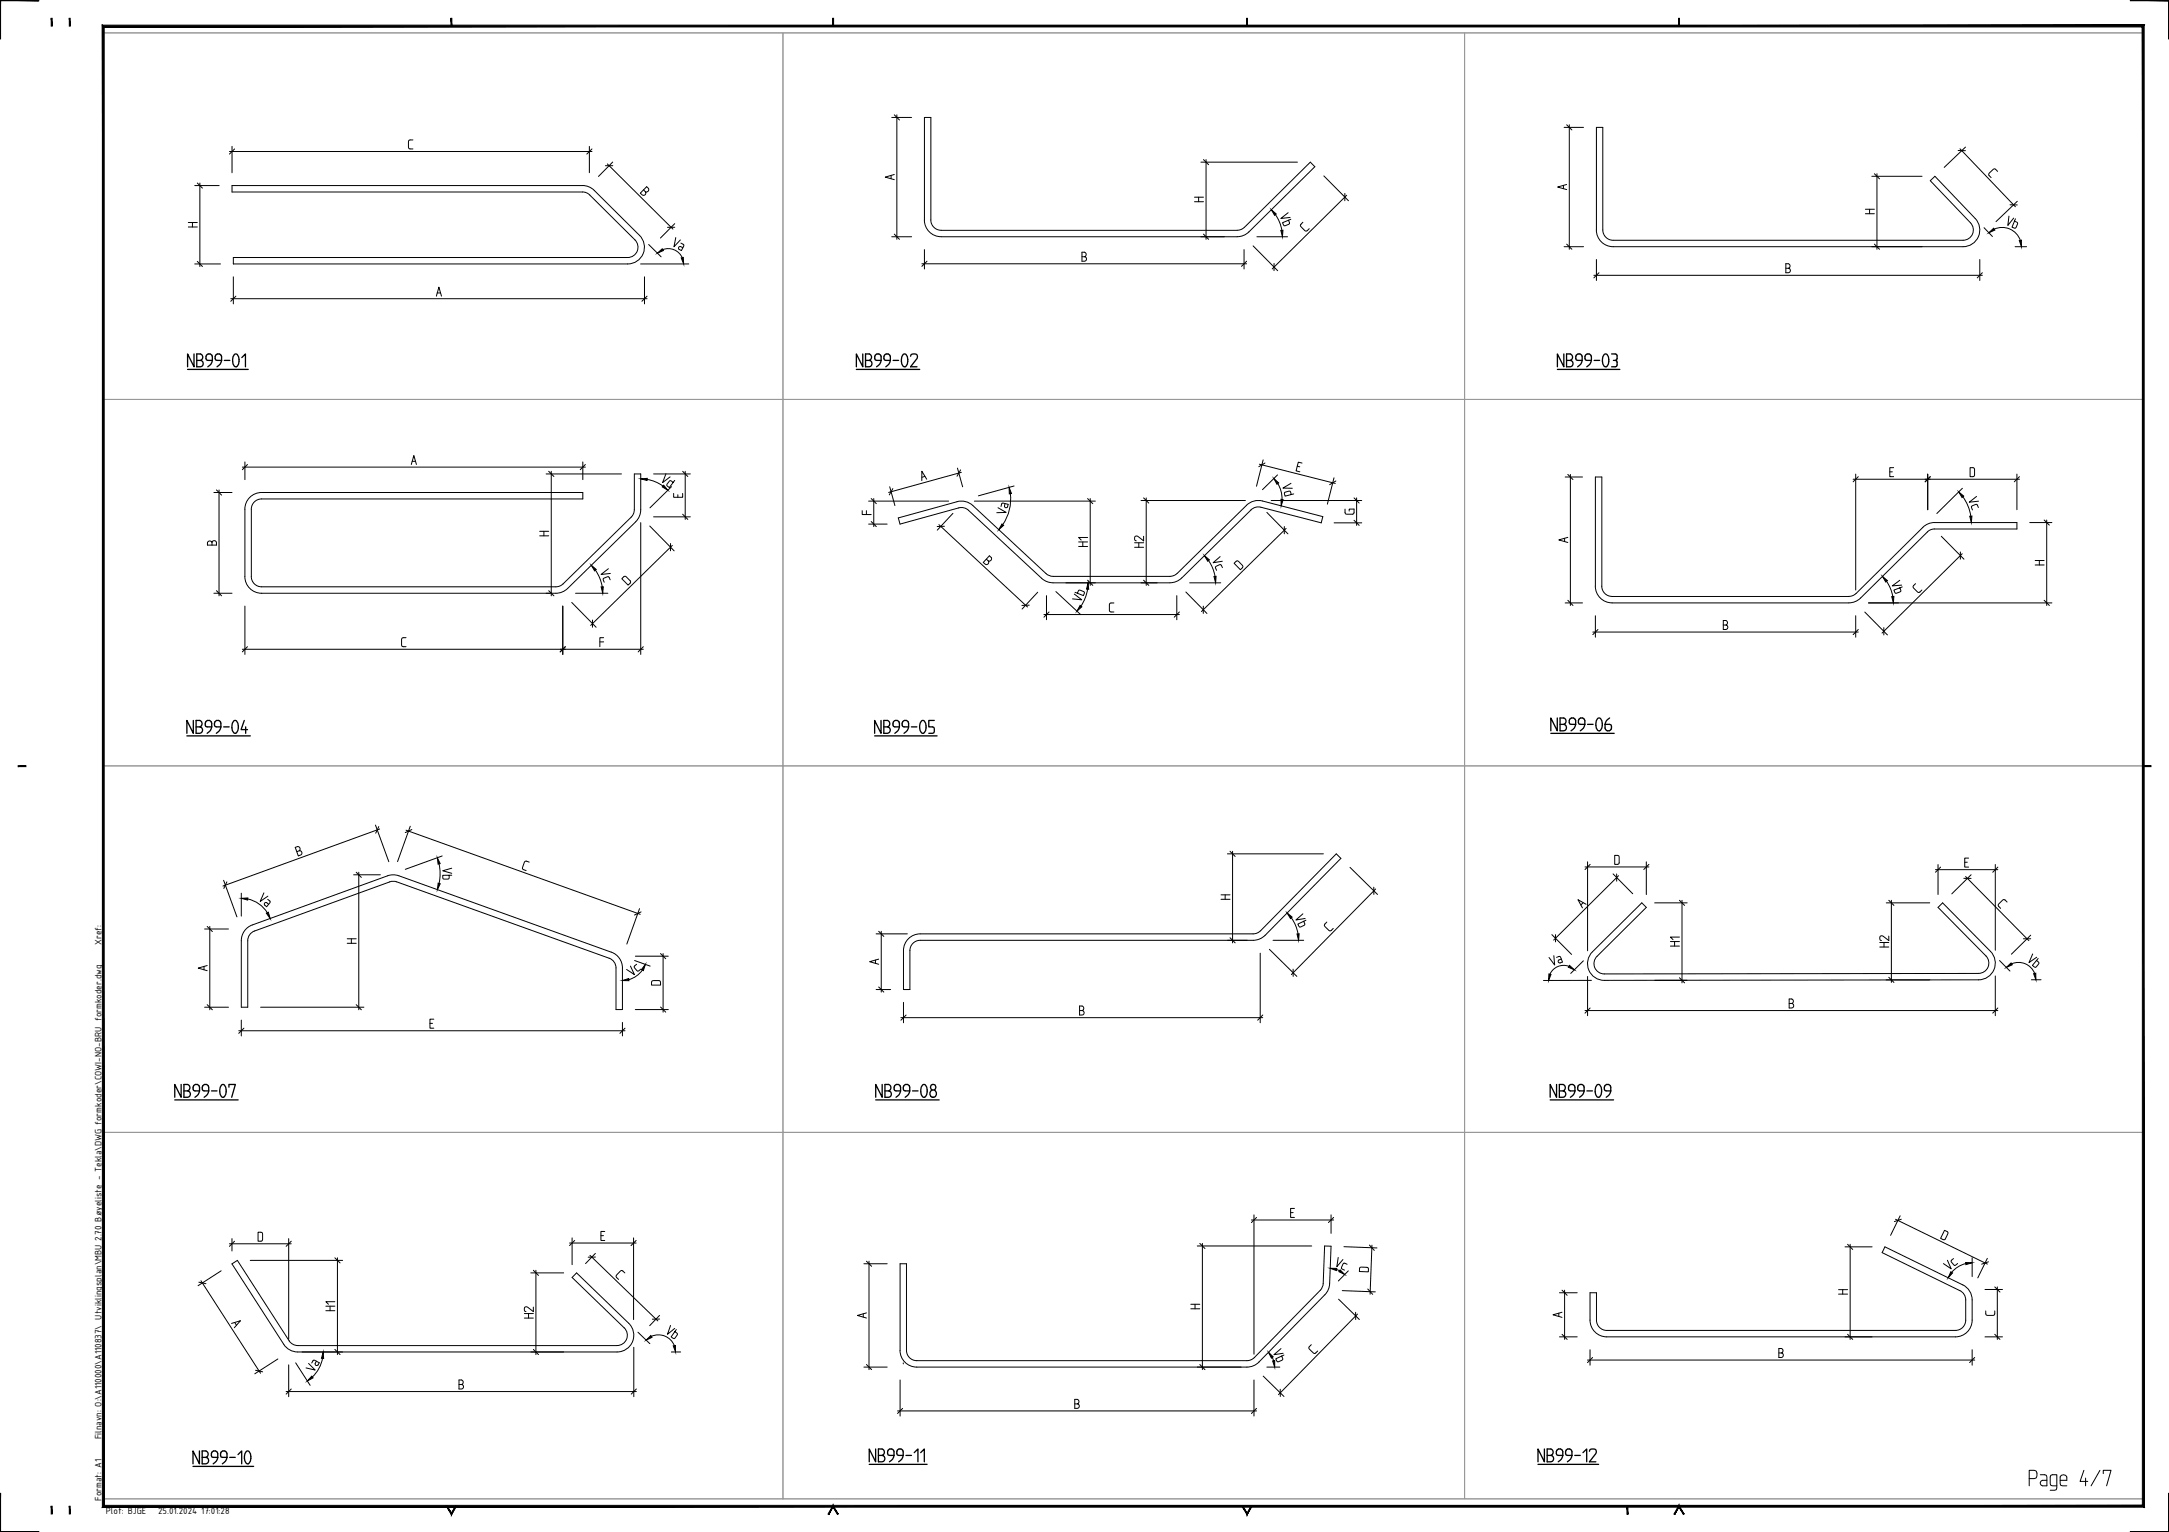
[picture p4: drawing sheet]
<svg xmlns="http://www.w3.org/2000/svg" width="841mm" height="594mm" viewBox="0 0 841 594" stroke-linecap="round" stroke-linejoin="round" font-family="sans-serif">
<path d="M40.1 12.8h790.9h-263.1v142.1h263.1h-263.1v142.1h263.1h-263.1v142.1h263.1h-263.1v142.1h263.1h-790.9h263.5v-142.1h-263.5h263.5v-142.1h-263.5h263.5v-142.1h-263.5h263.5v-142.1zM303.6 12.8h264.3v142.1h-264.3zM303.6 154.9h264.3v142.1h-264.3zM303.6 297h264.3v142.1h-264.3zM303.6 439.1h264.3v142.1h-264.3z" fill="none" stroke="#989898" stroke-width=".39"/>
<!-- layer: _utsidejern -->
<g fill="none" stroke="#000" stroke-width=".39">
<path d="M248 91.3a6.5 6.5 0 0 1 1.4 7 6.5 6.5 0 0 1-6 4.1h-152.9v-2.5h152.9a4 4 0 0 0 3.7-2.5 4 4 0 0 0-.9-4.4l-17.5-17.4-.9-.6-1.4-.5h-136.4v-2.5h136.6l2 .6 1.8 1.2 17.6 17.5M358.4 85.3a6.5 6.5 0 0 0 6.5 6.5M358.4 85.3v-39.8h2.5v39.8a4 4 0 0 0 4 4M364.9 89.3h115.3l1.5-.5 .8-.7 25.6-25.2 1.7 1.8-25.5 25.2-1.8 1.3-1.4 .4-116.2 .2M764.1 86.4a4 4 0 0 1 .7 4.3 4 4 0 0 1-3.6 2.5h-135.7a4 4 0 0 1-4-4v-39.8h-2.5v39.8M764.1 86.4l-15.6-16.3 1.8-1.7 15.6 16.3a6.5 6.5 0 0 1 1.2 7 6.5 6.5 0 0 1-5.9 4h-135.7a6.5 6.5 0 0 1-6.5-6.5M94.9 197.5a6.5 6.5 0 0 1 6.5-6.5h124.6v2.5h-124.6a4 4 0 0 0-4 4l.1 26.1a4 4 0 0 0 3.9 4h114.1M95 197.5v26.1M377.2 196a6.5 6.5 0 0 0-6.1-1.5l-22.8 6.3 .7 2.4 22.8-6.3 2.2 .1 1.5 .9 28.4 26.4M377.2 196.1l28.4 26.3 1.2 .8 1.5 .3h45.4l1.5-.3 1.2-.9 26.9-26.4a6.5 6.5 0 0 1 6.2-1.6l23.4 6-.6 2.4-23.4-6-2.3 .1-1.5 .9-26.9 26.4-2.4 1.5-2.2 .4M618.6 185v42.3M621.1 185v42.3a4 4 0 0 0 4 4l92.3-.1 1.4-.4 .9-.7 25.9-25.6 1.7-1.2 2.8-.7h32"/>
<path d="M782.1 205.1h-32l-1.5 .3-1.3 .9-25.9 25.6-1.1 .9-2 .8-93.2 .2a6.5 6.5 0 0 1-6.5-6.5M94.9 223.6a6.5 6.5 0 0 0 6.5 6.5h114.1M215.5 227.6l1.5-.3 1.3-.9 26.8-26.3 .7-1.4 .1-1 .1-13.9h2.4v14.6l-1 2.8-27.3 27M220.1 228.2l-2.4 1.5-2.2 .4M403.9 224.3l2.4 1.4 2 .3M408.3 226h45.4M154.7 339.6l82.4 29.6a6.5 6.5 0 0 1 4.2 6.1v16.2h-2.4l-.1-16.9-.5-1.3-1.4-1.4-84-30.1-1.8 .2-52.4 19-1.2 .7-1.2 1.7-.2 1.4v25.8h-2.5v-25.8a6.5 6.5 0 0 1 4.2-6.1l52.4-19.1 1.9-.4 2.6 .4M488.7 360.9l-1.3 .9-1.5 .3h-129.1a6.5 6.5 0 0 0-6.5 6.5v15.1h2.5v-15.1a4 4 0 0 1 4-4l130.6-.1 2-.9 1.1-.9 29.4-29.8-1.8-1.8-29.3 29.8M767.2 380a6.5 6.5 0 0 0 6-4 6.5 6.5 0 0 0-1.4-7.1l-18.6-18.8-1.7 1.8 18.5 18.8a4 4 0 0 1 .9 4.3 4 4 0 0 1-3.7 2.5l-145.2 .2a4 4 0 0 1-3.6-2.5 4 4 0 0 1 .8-4.3l19.2-19-1.8-1.8-19.1 19a6.5 6.5 0 0 0-1.5 7.1 6.5 6.5 0 0 0 6.1 4l145.1-.2M349 490.1h2.5v33.5a4 4 0 0 0 4 4l129.1-.1 1.8-1 25.8-26.5 .9-2.3 .5-14.5h2.5l-.5 14.6-.2 1.3-.8 1.9-26.5 27.2-1.1 .9-2 .9-129.5 .1a6.5 6.5 0 0 1-6.5-6.5zM243.8 513.1a6.5 6.5 0 0 1 1.5 7.1 6.5 6.5 0 0 1-6 4.1h-123.8a6.5 6.5 0 0 1-5.5-3l-20.1-31.2 2.1-1.3 20.1 31.2M243.8 513.1l-20.2-19.5-1.8 1.8 20.2 19.5a4 4 0 0 1 1 4.4 4 4 0 0 1-3.7 2.5h-123.8l-1.7-.4-1.7-1.5"/>
<path d="M616.5 501.3h2.5v10.6a4 4 0 0 0 4 4h135.2a4 4 0 0 0 4-4l-.1-8.5-.7-1.7-.9-.9-30.7-15.1 1.1-2.2 30.2 14.7a6.5 6.5 0 0 1 3.6 5.9v7.8a6.5 6.5 0 0 1-6.5 6.5h-135.2a6.5 6.5 0 0 1-6.5-6.5z"/>
</g>
<!-- layer: K033D -->
<g fill="none" stroke="#000" stroke-width=".39">
<path d="M89 58.8h140.5M90 56.8v10.2M160.1 54.3l-1.5 .1-.2 .5 .1 2.6 1.6 .3M228.5 56.8v10.2M345.8 45.5h7.7M347.8 44.5v48.3M606.5 49.4h7.5M608.5 48.4v48.3M760 57.7l21.5 22.5M762.1 57l-8.2 7.9M75.5 72h9.5M77.5 71v32.3"/>
<path d="M235.5 63.6l25.4 25.3M237.6 62.8l-5.5 5.6M249.5 73.6l.7 .8M250.7 72.4l.8 .7-.1 1-.5 .3h-.7l.2 .6-.4 .6h-1l-.7-.7zM345.5 68v1.3M346.8 67.7l-3.5 1 3.5 1M463.2 78.2h3.4M463.2 76.5h3.4M464.8 76.5v1.7M465.7 62.9h37.4M467.6 61.9v30.9M513.3 68.2l9.6 9.6"/>
<path d="M522.2 75.7l-28.9 28.6M606.2 71.9v1.2M607.5 71.5l-3.5 1 3.5 1M725.8 68.4h19.5M727.8 67.4v29.3M774.6 66.5l-1.3-1-2 1.7v.9l.7 .8M782.2 78.1l-8.3 7.9M73 88h3.5M73 86.3h3.5M74.6 86.3v1.7M251.5 94.8l4.8 4.8M257 96.8a5.9 5.9 0 0 1 7.5 3.1"/>
<path d="M261.6 86.7l-5.5 5.6M262 92.1l-.7 3.6 2.5-2.7M264 94.3l1.2 .7-.1 .4-.9 1.8-1-.7 .2-.9 1.4 .5M345.8 91.8h7.7M358.4 96.8v7.5M419.5 97.8h1l.5 .4v1l-.5 .4 .8 .7-.4 .9-1.4 .1zM419.5 99.6h1M465.7 91.8h9M482.4 96.8v7.5M485.9 95.3l9.5 9.7M487.3 91.8h11.9M494.6 83.2a14.9 14.9 0 0 1 2.4 6.1"/>
<path d="M499.5 82.5l-2.9 2.2 3.6-.4M500.5 85l-3.2 1.4 .6 1.2 2.1-.9-.4-1.3M505.2 86.2l-1 1.1 .2 .6 1.9 1.7 1.3-.9M606.5 95.7h7.5M723.3 82.9h3.5M723.3 81.1h3.5M724.9 81.1v1.8M725.8 95.7h19.5M769.3 88.3l3.2 3.4M773.2 88.9a7.5 7.5 0 0 1 10.2 4.3M779 83.8l-.5 3.6 2.3-2.8M781.3 95.7h4.5"/>
<path d="M781.5 84.9l-1.4 3.2 1.4 .4 .8-2.1-1.2-.6M75.5 102.4h10M89.5 115.8h161.4M90.5 107.4v10.4M169.2 114.8l1-3.4 1 3.4M169.6 113.6h1.2M248.4 102.4h18.7M249.9 107.4v10.4M357.4 102.3h126M618 106.8h150.7M619 100.6v8.2M692.5 102.3h.9l.6 .4v.9l-.6 .4 .8 .8-.4 .8-1.3 .2z"/>
<path d="M692.5 104h.9M767.7 100.6v8.2M95 179.1v6.9M159.8 178.9h1.3M226 179.1v6.9M489.8 178.3l-2.6 10.2M504.9 179.6l-1.5-.4-.9 3.4 1.5 .4M82.9 191h7.1M84.9 190v41M94 181.1h133M159.5 180.1l1-3.5 1 3.5M211.8 183.8h29.2"/>
<path d="M213.7 182.8v48.2M250.9 185.9a14.7 14.7 0 0 1 6.2 2.6M253.4 183.8h14.3M258.2 183.7l-1.3 3.4 2.9-2.2M260.4 188.7l-8.4 8.2M261.2 191.3v1.5h3.5v-1.5M261.6 186.3l-2.1 2.8-1-.9 1.3-1.9 1.2 .8M262.8 191.8v1M265.7 182.8v18.6M334.3 198v1.5h3.5M335.9 198v1.5M336.8 194.3h31"/>
<path d="M338.8 193.3v10.9M345 188.8l2 7.2M358.7 184.7l-1.3 .4M359.3 185.8l-1.9-3.1v3.7M369.5 199.1l-6.1 6.5M371.2 181.5l2.1 7.3M372.8 183.2l-28.2 7.8M377.8 194.3h46.9M387 196.9l3.1 1.8-3.6 .1M389.7 195.3l-.2 1.2 .6 .4 .4-.1 .4-1.2-1.9-.5-.6 .3-.3 1M391.8 191.4a17.3 17.3 0 0 1-3 12M393.2 188.5l-13.8 3.8"/>
<path d="M422.7 193.3v33.7M442.4 194.1h40.5M444.4 193.1v33.9M488.3 180l29.4 7.5M491.2 198.7l8.2 8.3M492.9 194.1h35.1M495.3 184.2l-5.8 5.7M495.4 187.5a11.1 11.1 0 0 1 1.7 6.2M500.6 187.4l-3.2 1.9h3.7M501.6 191.5l-3.3 .9-.3-1.4 2.2-.5 .5 1.3M503 180.8l1 .2M517.3 185.3l-2.6 10.2"/>
<path d="M521.5 197.4v1.4l.6 .6 2.7-.1 .2-1.9h-1.9v.8M526 193.1v10.6M606.9 185h6.7M608.9 184v50.8M618.6 185h2.5M718.6 185.8h64.4M719.5 183.8v45M732.8 183h.9M734.3 181.3h-1.5v3.5h1.5M747.5 183.8v13.9M760.9 189.3l-9.9 9.8M761.1 192.6a16.9 16.9 0 0 1 3.1 7.5"/>
<path d="M763.9 181.3l1.6 .3 .1 2.6-.2 .5-1.5 .1zM766.4 192.5l-2.8 2.2 3.6-.4M767.1 196.8l-.6-1.2-1.8 .6-.3 .2 .4 1.4M782.1 183.8v13.9M80.6 210.2l.8-.4 .8 .6 .4-.6h1l.3 .6v1h-3.5zM82.2 210.4v1M209.3 207.8h3.5M209.3 206h3.5M210.9 206v1.8M248.4 202.7v51.1M251.9 204l9.5 9.6M253.4 200.4h14.3"/>
<path d="M260.7 211.5l-31.7 31M336.8 203.2h7.2M364.1 203.4l34.3 32M382.4 216.8l.8 .7M383.6 215.5l.8 .7 .1 .6-.7 .8-.6-.1v1.1l-.8 .3-1.1-.8zM418.2 211.9h3.5M418.2 210.2h3.5M419.8 210.2v1.7M421.7 208.4h-3.5l1 1M439.9 212.2h3.5M439.9 210.5h3.5M441.6 210.5v1.7"/>
<path d="M443.4 208v1.7l-2.2-1.7h-1l-.3 1.1 .7 .6M468.6 217.4a15 15 0 0 1 2.5 6.1M473.1 215.9l-2.7 2.3 3.5-.6M478.5 218.4l1.3-.9 2 1.8 .1 .5-.9 1.1zM498.7 204.9l-32.8 32.2M517.3 202.7h10.7M606.7 208.8v1.2M607.9 208.4l-3.5 1 3.5 1M752.7 208l8.8 8.8M760.8 214.7l-31.1 30.8M782.1 202.6v2.5M787 202.6h8.6"/>
<path d="M789.1 219.1h3.5M789.1 217.4h3.5M790.8 217.4v1.7M793.6 201.6v33.2M82.9 230.1h7.1M95 235v18.8M211.8 230.1h1.4M218.2 235v18.8M221.7 233.6l9.4 9.6M223.2 230.1h12.5M230.9 221.1a15.5 15.5 0 0 1 2.6 6.5M235.9 220.5l-2.8 2.3 3.6-.4"/>
<path d="M236.6 224.8l-.6-1.2-1.8 .6-.3 .6 .4 1M241.1 224.4l1.3-1 2 1.8 .1 .6-.9 1.1zM402.4 229.7l-6.1 6.5M404.8 238.3h52.5M405.8 231v9.3M409.4 229.4l9.6 9M413.3 226h11.4M416.6 230.4l2.8 2.2-3.6-.4M416.8 229.7l3.3 1.3 .4-1.4-2.1-.8-.6 1.3M421.7 228.5a16.1 16.1 0 0 1-2.6 6.5M431.9 233.8l-1.5 .1-.2 .6 .1 2.6 1.6 .2M442.4 226h6.3"/>
<path d="M456.3 231v9.3M459.8 229.6l8.2 8.3M461.3 226h12M474 220.1l-.7-1.2-.4 .1-1.6 .9 .4 1.3M606.9 233.8h6.7M618.6 238.8v8.3M719.5 238.8v8.3M723.1 237.3l8.7 8.9M724.5 233.8h71.1M731.5 225.4a14.6 14.6 0 0 1 2.4 5.9M736.6 225l-2.9 2.2 3.6-.3M737.6 227.6l-3.3 1.2 .7 1.3 2.1-.8-.4-1.3"/>
<path d="M742.7 226.3l-.9 1.3 1.7 2 .6 .2 1.1-1M94 251.8h155.5M157.4 247.3l-1.4 .1-.3 .5 .1 2.6 1.6 .3M232.6 248.9h1.5M234.1 247.3h-1.5v3.5M617.6 245.1h102.9M668.2 240.6h1l.5 .4v1l-.5 .4 .8 .7-.4 .9-1.4 .1zM668.2 242.4h1M145.6 319.9l5.2 14.3M114.5 328.6l.9-.3 .6 .2 .4 .9-.4 .5 1 .5-.1 .9-1.2 .6zM116 329.9l-.9 .4M137.1 339.2h10.4"/>
<path d="M139.1 338.2v53.4M147.2 321.5l-60.7 22.1M157.5 321.9l90.7 32.7M159.1 320.4l-5 13.7M170.2 335a18.2 18.2 0 0 1 .1 7.6M171.5 331.9l-14.4 5.2M175.2 336.7l-3.5 1 3.5 1M175.2 339.4h-3.5l.1 1.4h2.2l.2-1.4M205.2 334.3l-1.1-.4-.8 .4-.7 2.5 1.4 .8M475.9 331.1h37.3M477.9 330.1v35.5M523.5 336.4l10.6 10.5"/>
<path d="M614.6 336.2h24.8M615.6 334.2v34.5M625.5 338.9l7.6 7.7M626.1 331.7l1.6 .2 .1 2.7-.2 .5-1.5 .1zM627.6 339.6l-25.2 24.9M638.4 334.2v12.7M750.5 337.2h24.2M751.5 335.3v11.6M761.8 334.4h1M762.2 339.9l24.5 24.9M763.3 332.8h-1.5v3.4h1.5M764.3 339.2l-7.5 7.4"/>
<path d="M773.7 335.3v33.2M81.4 359.3v32.3M86.7 341.4l5.2 14.2M93.6 346.4v8.9M96 348.6a11.9 11.9 0 0 1 7.6 5.3M102.3 346.2l-1.4 3.4 3-2.1M103.8 348.7l.8 .7 .1 .7-1.3 1.5-.9-.9v-.4l.6-.3 1.1 .7M248 352.4l-5 13.7M473.4 348.7h3.5M473.4 347h3.5M475.1 347v1.7M500.7 355.9a14.9 14.9 0 0 1 2.6 6.2"/>
<path d="M505.2 354.4l-2.7 2.4 3.6-.6M506.4 356.8l-3.2 1.5 .7 1.2 2.1-.9-.5-1.3M514.5 357.6l-1 1.3 1.8 1.9h.9l.8-.8M533.4 344.7l-32.7 33.2M613.9 350l-.9 .9M615 350.7l-3.1-1.8 1.7 3.2M641.6 350.1h12.6M652.2 349.1v32M731.4 350.1h16.8M733.4 349.1v31.9M778.2 349.8l-1.1-1-.5 .2-1.8 1.9 .9 1.3M79.1 374.8v1.2"/>
<path d="M79.3 360.2h9.3M80.3 374.4l-3.4 1 3.4 1M134.6 365.8h3.5M134.6 364h3.5M136.2 364v1.8M244.5 374.6l1.5 3.3-3-2M246 372.5l6.1 2.1M246.3 370.8h12.8M246.8 373.9l-.9 1 .1 .4 1.3 1.3 1.1-.8M249.1 376.2a9.4 9.4 0 0 1-5.3 3.7M257.1 369.8v22.7M339.5 372.3v1.3"/>
<path d="M339.7 362.1h12.1M340.7 371.9l-3.5 1 3.5 1M341.7 361.1v23.6M475.9 364.6h7.7M488.6 369.6v27M492.2 368.1l10.6 10.5M493.6 364.6h11.9M601.7 362.4l7.7 7.7M602.5 370.6l.3 3.6-2.2-2.9M603.6 371.3l1.3-.4 .2 .3 .7 1.9-1.2 .3-.3-.3v-.7l1.1-.5M608.3 374.7a5.8 5.8 0 0 0-7.3 3.1M613.9 372.6l-4.9 4.9"/>
<path d="M615.6 378.7v15.2M647.7 366.9h3.5M647.7 365.1h3.5M649.3 365.1v1.8M651.2 363.4h-3.5l1 1M728.9 367.2h3.5M728.9 365.5h3.5M730.5 365.5v1.7M731.4 380h16.9M732.4 363v1.7l-2.3-1.7h-1l-.2 1.1 .6 .6M773.7 378.5v15.4M775.3 372.5l4.1 4.1"/>
<path d="M780 373.8a6.7 6.7 0 0 1 8.9 3.7M787.4 362.6l-7.5 7.4M787.7 379.9h3.7M788.2 369.9l-1.5 3.4 3-2.1M790.3 371.7l-2.2 2.7 1.1 .8 1.4-1.8-.9-1M79.3 390.6h9.3M92.6 399.7h149.7M93.6 395.6v6.1M101.1 390.6h40M166.7 396.8h1M168.2 395.2h-1.5v3.5h1.5M241.3 396.5v5.2"/>
<path d="M246.3 391.5h12.8M252.8 380.5l.5-.2 2.6 .1 .2 1.6h-3.5zM339.7 383.7h5.6M349.3 394.6h140.3M350.3 388.7v7.9M418.6 390.1h1l.5 .4v1l-.5 .4 .8 .7-.4 .9-1.4 .1zM418.6 391.9h1M614.6 391.9h160.1M617.1 380.2h-18.6M641.6 380.1h12.6M693.7 387.4h1.1l.6 .7-.2 .7-.4 .3 .6 .4 .1 .6-.7 .8h-1.1zM693.7 389.1h1.1"/>
<path d="M100.1 477.8l1.6 .3 .1 2.6-.2 .5-1.5 .1zM233 479.2h1M234.5 477.5h-1.5v3.5h1.5M485.2 473.1h31.9M486.2 471.1v54M500.4 470.2h1M501.9 468.6h-1.5v3.5h1.5M516.1 471.1v7.2M735 472.8l35.6 17.4M736.8 471.5l-3.7 7.5M754 477.1l1.3 .9-1 2.4-.4 .4-1.4-.6zM77.9 496.6l23.1 35.9"/>
<path d="M85.8 492.8l-9 5.8M88.9 482.3h24M89.9 480.3v4.8M97 488.8h35.8M111.9 480.3v39M130.8 487.8v37.5M205.8 493.6h12.8M207.8 492.6v32.7M220.8 482h25.9M221.8 480v10.4M228.8 486.8l26.3 25.4M230.9 486l-3.9 4"/>
<path d="M242.3 493.6l-1.2-.9-.5 .2-1.7 1.9 .9 1.3M245.7 480v31.7M335 490.1h9M337 489.1v42M464.2 483.2h44.4M466.2 482.2v48.9M518.2 492.3l1.2 .5M518.9 487.6l-.5 3.6 2.3-2.8M521.1 483.4l12.8 .5M522.3 490.3l-1.3-.5-.8 1.7-.1 .4 1.2 .6M522.8 492.8l-3.8 3.9M527.3 491.6l.5-.2 2.6 .2 .2 1.6-3.5-.1z"/>
<path d="M532 482.8l-.8 19.1M715.4 483.5h10.5M717.4 482.5v36.9M755.1 488.7l1.5 3.3-3-2M757.5 488.1l-1 .9 .1 .4 1.3 1.3 1.2-.7M762.2 490a10.3 10.3 0 0 0-5.4 3.4M764.7 487.7v7.3M770.6 488l-3.7 7.5M774.5 499v20.4M89.8 513.2l3.4-1.1-2.3 2.8M91 512.8l.7 1.1M126.4 508.3h3.4"/>
<path d="M126.4 506.5h3.4M128 506.5v1.8M129.8 504.8h-3.4l1 1M203.3 511.1h3.5M203.3 509.4h3.5M204.9 509.4v1.7M206.8 506.9v1.7l-2.2-1.7h-1l-.3 1.1 .6 .6M247.4 516.6l4.6 4.5M252.6 518.2a6.6 6.6 0 0 1 8.9 3.6M255.7 510.1l-3.8 4M260 514l-1.2 3.4 2.8-2.3M262.2 515.6l-2 2.8 1.2 .7 1.3-1.8-1-.9"/>
<path d="M334.7 509.5v1.2M336 509.1l-3.5 1 3.5 1M461.7 507.5h3.5M461.7 505.8h3.5M463.4 505.8v1.7M519 503.8l8.1 7.9M520.5 500.5l12.8 .5M526.4 509.6l-30.7 31.2M604.4 509.2v1.3M604.7 501.3h6.9M604.7 518.4h6.9M605.7 508.9l-3.5 1 3.5 1"/>
<path d="M606.7 500.3v19.1M712.9 501.8h3.5M712.9 500.1h3.5M714.5 500.1v1.7M715.4 518.4h10.5M769.7 518.4h6.8M769.7 500h6.8M770 508.4l.1 1.4 .5 .3 2.6-.1 .3-1.6M107.7 527l-8.9 5.7M110.9 539.6h135.8M111.9 529.3v12.3M114.6 528.5l5.7 8.7"/>
<path d="M117.1 524.3h15.7M119.6 528.7l2.6 2.6-3.5-.8M122.7 527.8l-.5 1.2 .2 .4 .7 .1 .7-1-1.8-1-.3-.1-.8 1.1M125.1 526.7a13.4 13.4 0 0 1-4 7.3M178 535.1h1l.5 .4v1l-.5 .4a.88 .88 0 0 1 .7 .9 .88 .88 0 0 1-.7 .8h-1zM178 536.9h1M205.8 524.3h12.8M245.8 522.4v19.2M260.3 524.3h3.6M335 530.1h9M349 535.1v14M464.2 530.1h17.1"/>
<path d="M486.2 535.1v14M489.8 533.6l8 7.9M491.2 530.1h5M493.3 526.4l.5 1.3M496.7 523l-2.7 2.3 3.5-.5M497.8 525.5l-3.1 1.4 .7 1.2 2-.9-.5-1.3M508.5 521.4l-1 1.2 .2 .5 1.9 1.8 1.3-1M615.5 527.4h150.2M616.5 523.4v6M689.7 522.9h1l.5 .4v1l-.5 .4 .8 .7-.4 .9-1.4 .1zM689.7 524.7h1M764.7 523.4v6"/>
<path d="M348 547.1h139.2M416.7 542.6h1l.5 .4v1l-.5 .4 .8 .7-.4 .9-1.4 .1zM416.7 544.4h1M786.8 573.4l2.6-.2a2.2 2.2 0 0 0 0-2.8l-2.6-.2v6M791.1 571.9h1.7l.7 .2 .2 .6v3.5h-1.7a1.09 1.09 0 0 1-.9-1.1 1.09 1.09 0 0 1 .9-1.1h1.7M797.5 576.2l-2.3-.2-.2-.7 .2-3.2 2.3-.2v5.1l-.2 .7-2.3 .2M798.8 574h2.6v-1.3l-.4-.6-.9-.2-.9 .2-.4 .6v2.6l.2 .7 2.4 .2M808 570.2l-1.5 4.3h3M808.7 573.2v3M814.2 570.2l-3.4 6M815.5 571.5v-1.3h3l-1.7 6"/>
</g>
<!-- layer: 0 -->
<g fill="none" stroke="#000" stroke-width=".39">
<path d="M91 57.8l-2 1.9M229.5 57.8l-2 1.9M346.8 44.5l2 2M607.5 48.4l2 2M759.3 58.4h2.8M76.5 71l2 2M234.8 64.3h2.8M466.6 61.9l2 2M521.5 75l-.1 2.8M726.8 67.4l2 2M779.4 79.4l2.8 .1M261.6 88.1l-2.8 .1"/>
<path d="M346.8 90.8l2 2M466.6 90.8l2 2M607.5 94.7l2 2M726.8 94.7l2 2M76.5 101.4l2 1.9M91.5 114.8l-2 2M250.9 114.8l-2 2M359.4 101.3l-2 2M483.4 101.3l-2 2M494 102.2v2.8M620 105.8l-2 2M768.7 105.8l-2 2"/>
<path d="M490.5 179.5l-2.4 1.5M83.9 190l2 2M96 180.1l-2 2M212.8 182.8l2 2M227 180.1l-2 2M264.7 182.8l2 2M264.7 199.4l2 2M337.8 193.3l2 2M346.2 189.5l-1.4 2.4M372.5 182.2l-1.4 2.5M421.7 193.3l2 2M443.4 193.1l2 2"/>
<path d="M518 186.5l-2.4 1.5M525 193.1l2 2M607.9 184l2 2M720.5 184.8l-1.9 2M748.5 184.8l-2 2M783 184.8l-2 2M260 210.8v2.8M337.8 202.2l2 2M366.2 204.1l-2.8 .1M498 204.2v2.8M525 201.8l2 1.9M760.1 214v2.8"/>
<path d="M792.6 201.6l2 2M83.9 229.1l2 1.9M212.8 229.1l2 1.9M399.1 234.7l-2.9 .1M406.8 237.3l-2 2M421.7 225l2 2M443.4 225l2 2M457.3 237.3l-2 2M466.6 235v2.9M607.9 232.8l2 2M792.6 232.8l2 2M96 250.8l-2 2"/>
<path d="M219.2 250.8l-2 2M229.8 240.4l-.1 2.8M249.5 250.8l-2.1 2M619.6 244.1l-2 2M720.5 244.1l-1.9 2M730.4 243.4v2.8M138.1 338.2l2 2M146.9 320.5l-1.2 2.6M159.7 321.7l-2.6 1.2M476.9 330.1l2 2M616.6 335.2l-2 2M626.9 338.9v2.8"/>
<path d="M639.4 335.2l-2 2M752.5 336.2l-2 2M774.7 336.2l-2 2M80.3 359.3l2 1.9M88 342l-1.2 2.5M248.6 353.6l-2.6 1.2M532.7 344v2.9M651.2 349.1l2 2M732.4 349.1l2 2M761.5 340.6h2.8M256.1 369.8l2 2M340.7 361.1l2 2"/>
<path d="M476.9 363.6l2 2M501.4 375.8v2.8M603.2 362.4v2.8M651.2 379.2l2 1.9M732.4 379l2 2M784.6 364h2.8M80.3 389.6l2 2M94.6 398.7l-2 2M138.1 389.6l2 2M242.3 398.7l-1.9 2M256.1 390.5l2 2M340.7 382.7l2 2"/>
<path d="M351.3 393.6l-2 2M489.6 393.6l-2 2M616.6 390.9l-2 2M774.7 390.9l-2 2M487.2 472.1l-2 2M517.1 472.1l-2 2M737.2 472.8l-2.6 .9M77.1 497.2l2.7 .6M90.9 481.3l-2 2M112.9 481.3l-2 2M129.8 487.8l2.1 1.9M206.8 492.6l2 2"/>
<path d="M222.8 481l-2 2M230.9 487.5h-2.8M246.7 481l-2 2M336 489.1l2 2M465.2 482.2l2 2M530.3 499.8l1.9 2.1M531 482.8l1.9 2.1M716.4 482.5l2 2M771 489.3l-2.6 .9M773.5 499l2 2M255.8 511.5h-2.9M525.6 508.9l.1 2.8"/>
<path d="M605.7 500.3l2 2M605.7 517.4l2 2M716.4 517.4l2 2M773.5 517.4l2 2M99.1 531.4l2.7 .6M112.9 538.6l-2 2M129.8 523.3l2.1 2M206.8 523.3l2 2M246.7 538.6l-1.9 2M336 529.1l2 2M465.2 529.1l2 2M496.4 538.7v2.8"/>
<path d="M617.5 526.4l-2 2M765.7 526.4l-2 2M350 546.1l-2 2M487.2 546.1l-2 2"/>
</g>
<!-- layer: K033D -->
<g fill="#000" stroke="#000" stroke-width=".39">
<path d="M254.9 98.2l1.9-1.7 .4 .7zM264.1 100l.9-.2 .1 2.6zM493 81.3l1.9 1.7-.7 .5zM496.6 89.4l.9-.1-.2 2.5zM771.2 90.3l1.8-1.8 .5 .7zM783 93.3l.8-.2v2.6zM248.4 185.7l2.6-.2-.1 .8zM257.4 188.2l1.6 1.9-2.2-1.3zM391.3 189l.9 2.4-.8 .1zM493.9 185.6l1.9 1.7-.7 .5zM496.7 193.6l.8 .2-.7 2.4zM759.5 190.7l1.9 1.7-.6 .5z"/>
<path d="M388.5 203.2l.7 .5-1.9 1.7zM467 215.5l1.9 1.6-.6 .5zM763.8 200.2l.8-.1-.2 2.5zM229.3 219.2l1.9 1.6-.6 .6zM233.1 227.6l.8-.1-.2 2.6zM418.8 234.8l.7 .5-1.9 1.7zM421.9 226l.2 2.5-.8-.1zM470.7 223.6l.8-.1-.2 2.5zM729.9 223.5l1.9 1.7-.6 .5zM733.5 231.3h.8l-.1 2.5zM169.6 332.6l1.1 2.3-.8 .2zM93.6 348.4l2.5-.2-.1 .8z"/>
<path d="M103.3 354.1l.7-.3 .8 2.4zM169.9 342.5l.8 .2-1.1 2.3zM499.1 354l1.9 1.6-.6 .6zM250.2 374l-.7 2.4-.8-.4zM502.9 362.2l.8-.1-.2 2.5zM600.6 377.7l.8 .2-.9 2.3zM608.6 374.4l1.9 1.7-2.4-1zM777.9 375.2l1.9-1.8 .5 .7zM788.5 377.6l.9-.2v2.5zM241.3 380.2l2.5-.7 .1 .8zM515.8 491.8l2.5 .1-.1 .8zM519.6 492.4l1.8 1.8-2.3-1.1z"/>
<path d="M756.4 493.2l.7 .4-1.7 1.9zM762.2 489.6l2.5 .1-2.4 .7zM250.6 519.7l1.8-1.8 .4 .7zM120.9 533.6l.5 .7-2.2 1.2zM125.3 524.3l.2 2.5-.8-.1zM261.1 521.9l.8-.1v2.5zM491.9 524.4l1.8 1.8-.7 .5zM493.5 527.7l.8-.1-.1 2.5z"/>
</g>
<!-- layer: K0060 -->
<g fill="none" stroke="#000" stroke-width=".51">
<path d="M75.2 137.3v4.9l-2.5-4.9v4.9M76.3 137.3h1.4a1.32 1.32 0 0 1 .9 1.2 1.32 1.32 0 0 1-.9 1.3 1.25 1.25 0 0 1 1.1 1.2 1.25 1.25 0 0 1-1.1 1.2h-1.4zM76.3 139.8h1.4M80 137.8a1.26 1.26 0 0 1 1.4-.6 1.26 1.26 0 0 1 .9 1.1v1.5h-1.7a1.3 1.3 0 0 1-.6-2zM82.3 139.8a3.1 3.1 0 0 1-1.7 2.4M83.6 137.8a1.27 1.27 0 0 1 1.3-.6 1.27 1.27 0 0 1 1 1.1v1.5h-1.8a1.28 1.28 0 0 1-.5-2zM85.9 139.8a3.1 3.1 0 0 1-1.8 2.4M87 139.8h2.1M90.9 137.4l.7-.1a3.4 3.4 0 0 1 0 4.9h-.3a3.7 3.7 0 0 1-.4-4.8zM93.8 138.7l1.4-1.4v4.9M72.7 143.2h23.6M332 143.2h24.6"/>
<path d="M603.9 143.2h24.2M72.5 285.4h24.6M339.1 285.4h24.3M601.3 284.4h24.6M67.8 426.5h24.5M339.6 426.5h24.6M601.1 426.5h24.6M74.8 568.6h23.5M77.3 562.6v5l-2.5-5v5M78.4 562.6h1.4a1.32 1.32 0 0 1 .9 1.3 1.32 1.32 0 0 1-.9 1.2 1.26 1.26 0 0 1 1.1 1.3 1.26 1.26 0 0 1-1.1 1.2h-1.4zM78.4 565.1h1.4M82.1 563.2a1.25 1.25 0 0 1 1.4-.6 1.25 1.25 0 0 1 .9 1.1v1.4h-1.7a1.3 1.3 0 0 1-.6-1.9z"/>
<path d="M84.4 565.1a3.2 3.2 0 0 1-1.7 2.5M85.7 563.2a1.27 1.27 0 0 1 1.3-.6 1.27 1.27 0 0 1 1 1.1v1.4h-1.8a1.3 1.3 0 0 1-.5-1.9zM88 565.1a3.3 3.3 0 0 1-1.8 2.5M89.1 565.1h2.1M92.3 564.1l1.4-1.5v5M95.5 562.8l.7-.2a3.4 3.4 0 0 1 0 5h-.4a3.6 3.6 0 0 1-.3-4.8zM337 567.9h22.5M339.5 561.9v5l-2.5-5v5M340.6 561.9h1.4a1.32 1.32 0 0 1 .9 1.2 1.32 1.32 0 0 1-.9 1.3 1.25 1.25 0 0 1 1.1 1.2 1.25 1.25 0 0 1-1.1 1.3h-1.4zM340.6 564.4h1.4M344.7 562.1a1.26 1.26 0 0 1 2 .8v1.5h-1.8a1.31 1.31 0 0 1-.8-1.1 1.31 1.31 0 0 1 .6-1.2zM346.7 564.4a3.1 3.1 0 0 1-1.8 2.5"/>
<path d="M347.9 562.4a1.26 1.26 0 0 1 1.3-.5 1.26 1.26 0 0 1 1 1v1.5h-1.8a1.3 1.3 0 0 1-.5-2zM350.2 564.4a3.1 3.1 0 0 1-1.8 2.5M351.3 564.4h2.1M354.5 563.3l1.4-1.4v5M357 563.3l1.4-1.4v5M596.4 567.9h23.5"/>
</g>
<!-- layer: K033D -->
<circle cx="350.3" cy="528.9" r=".18" fill="#000"/>
<!-- layer: K001 -->
<g fill="#000" stroke="#000" stroke-width=".39">
<path d="M.2 .3l-.2 14.8zM0 .1v15z"/>
<path d="M0 .1l15 .2zM0 .1l15 .2z"/>
<path d="M19.9 7.1l.3 3v-3zM19.9 7.1l.3 3h-.3z"/>
<path d="M26.9 7.1l.3 3v-3zM26.9 7.1l.3 3h-.3z"/>
<path d="M174.9 7.1l.3 3v-3zM174.9 7.1l.3 3h-.3z"/>
<path d="M322.9 7.1l.3 3v-3zM322.9 7.1l.3 3h-.3z"/>
<path d="M483.4 7.1l.3 3v-3zM483.4 7.1l.3 3h-.3z"/>
<path d="M650.9 7.1l.3 3v-3zM650.9 7.1l.3 3h-.3z"/>
<path d="M826 .1l14.9 .2zM826 .1h15z"/>
<path d="M841 .1l-.1 15zM841 .1l-.1 15z"/>
<path d="M7 296.9v.4l3-.4zM7 297.3l3-.4v.4z"/>
<path d="M831 296.9v.4l3-.4zM831 297.3l3-.4v.4z"/>
<path d="M840.9 579.1v14.8zM841 579.1v15z"/>
<path d="M.2 579.1l-.2 15zM0 579.1v15z"/>
<path d="M.2 593.9l14.8 .2zM0 594.1h15z"/>
<path d="M19.9 584.1v3h.3zM19.9 584.1h.3v3z"/>
<path d="M26.9 584.1v3h.3zM26.9 584.1h.3v3z"/>
<path d="M173.1 584.1l1.9 2.6-1.6-2.8zM173.1 584.1l1.9 2.6v.7zM176.7 583.9l-1.7 2.8v.7zM176.7 583.9l.3 .2-2 3.3z"/>
<path d="M323 584.4l1.7 2.9 .3-.2zM323 583.7l2 3.4-2-2.7zM323 583.7l-1.6 3.6 1.6-2.9zM323 583.7l-1.6 3.6-.3-.2z"/>
<path d="M485.2 583.9l-1.7 3.5 2-3.3zM485.2 583.9l-1.7 3.5v-.7zM481.6 584.1l1.9 3.3v-.7zM481.6 584.1l.3-.2 1.6 2.8z"/>
<path d="M630.9 584.1l.3 3.1v-3.1zM630.9 584.1l.3 3.1h-.3z"/>
<path d="M651 584.4l1.7 2.9 .3-.2zM651 583.7l2 3.4-2-2.7zM651 583.7l-1.6 3.6 1.6-2.9zM651 583.7l-1.6 3.6-.3-.2z"/>
<path d="M39.7 584.4h791.7l-.7-.7zM39.7 584.4l.7-.7h790.3zM39.7 9.8v574.6l.7-.7zM39.7 9.8l.7 .6v573.3zM39.7 9.8l.7 .6 791-.6zM40.4 10.4l791-.6-.7 .6zM831.4 9.8l-.7 .6 .7 574zM830.7 10.4l.7 574-.7-.7z"/>
<path d="M826 593.9l15 .2zM826 593.9l15 .2z"/>
</g>
<g font-size="10.1">
<text x="331.3" y="144.6">NB99-02</text>
<text x="602.9" y="144.6">NB99-03</text>
<text x="71.6" y="286.5">NB99-04</text>
<text x="338.3" y="286.5">NB99-05</text>
<text x="600.4" y="285.7">NB99-06</text>
<text x="67" y="427.9">NB99-07</text>
<text x="338.7" y="427.9">NB99-08</text>
<text x="600.1" y="427.9">NB99-09</text>
<text x="595.5" y="569">NB99-12</text>
</g>
<g font-size="3.9">
<text x="39.3" y="366.5" transform="rotate(-90 39.3 366.5)">Xref:</text>
<text x="39.3" y="558.2" transform="rotate(-90 39.3 558.2)">Filnavn: O:\A110000\A110837\_Utviklingsplan\MBU 2.70 Bøyeliste - Tekla\DWG formkoder\COWI-NO-BRU_formkoder.dwg</text>
<text x="39.3" y="581.9" transform="rotate(-90 39.3 581.9)">Format: A1</text>
<text x="41" y="587.1">Plot: BJGE</text>
<text x="61.3" y="587.1">25.01.2024 17:01:28</text>
</g>
</svg>
